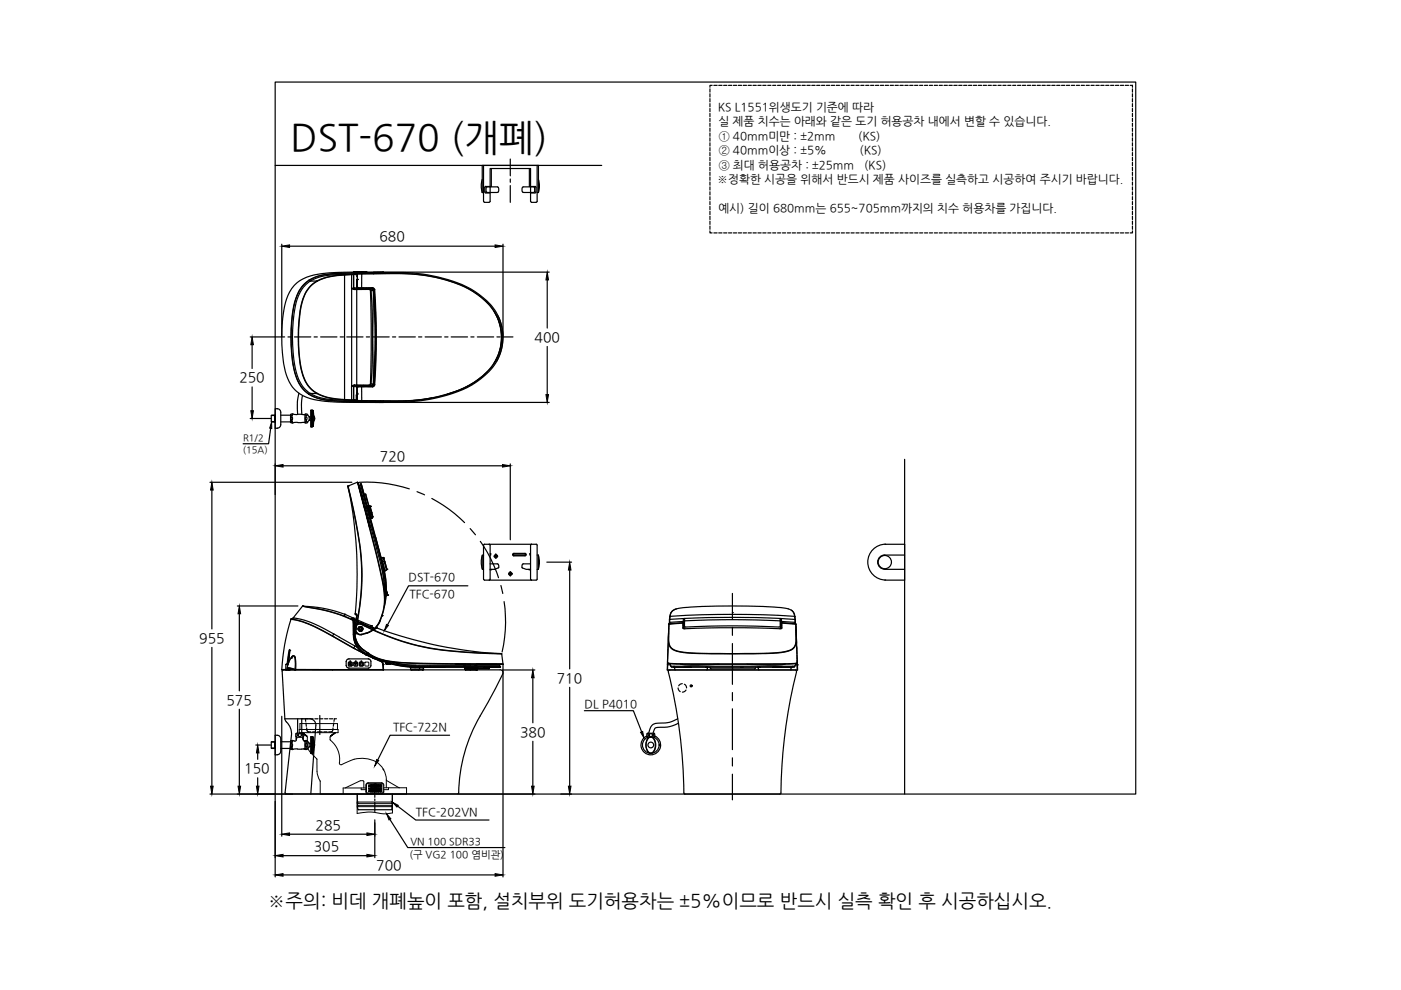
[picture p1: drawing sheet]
<svg xmlns="http://www.w3.org/2000/svg" width="297mm" height="210mm" viewBox="0 0 297 210" stroke-linecap="round" stroke-linejoin="round" font-family="sans-serif">
<!-- layer: 0 -->
<g fill="none" stroke="#000" stroke-width=".25">
<path d="M59.7 51.8v19.5M61.4 52.2h43.6M79.2 57.7h37.2M106.6 51.8v19.5M116 59.4v10.2M53.1 71.4h5.3M53.5 73.1v5M116 73.5v10.2M53.1 88.7h4.3M53.5 82v5.1M57.4 90.8l-.5 3.3h-5.4M58.3 98.4v6.5"/>
<path d="M60 98.8h46.5M78.4 85.3h38M108.2 98.4v16M44.5 102.3h30.1M44.9 103.9v29.5M76.2 102.3a29.4 29.4 0 0 1 10.6 1.4M88.4 104.2l1.6 .7M91.6 105.7l1 .6a28.1 28.1 0 0 1 5.9 4.5M99.7 112.1l1.1 1.3M101.8 114.8a29 29 0 0 1 3.9 7.7M115.9 119.2h5.3M44.9 137.3v29.4"/>
<path d="M50.3 128.5h12.9M50.7 130.1v16.4M76 133.1v.5M76 133.1l.4-.2 .4 .2M76 133.6l.4 .2 .4-.2M76.2 133.2l-.1 .2 .2 .2M76.2 133.4l.2 .2 .3-.2M76.2 133.3l.2-.2 .3 .2M76.2 133.1v.5M76.2 133.6l.2 .1 .3-.1M76.2 133.1l.2-.1 .3 .1M76.3 133.1l-.1 .3 .2 .2"/>
<path d="M76.3 132.9l-.2 .1M76.3 132.9a.41 .41 0 0 1 .5 .3 .41 .41 0 0 1-.3 .5M76.3 132.9a.41 .41 0 0 0-.3 .5 .41 .41 0 0 0 .5 .3M76.4 133.1l-.3 .1M76.4 133.1l.3 .2-.1 .3M76.5 133.8h.1M76.5 133.8h-.2M76.5 132.9h-.2M76.5 132.9a.48 .48 0 0 0-.5 .6 .48 .48 0 0 0 .8 .2M76.5 132.9l.4 .3-.1 .5M76.6 133.1h-.2M76.6 133l.1 .3v.2"/>
<path d="M76.6 133l-.4 .2M76.7 133.1v.3M76.7 133.4v.2M76.7 133.1v.5M76.7 133.5l-.4 .1M76.8 133.7l-.3 .1M76.8 133.1v.3M76.8 133.4v.2M76.8 133.1v.5M99.2 124.2h-12.6l-4.4 8.3M106.2 124.1l.4 1.7M106.9 127.6l.2 1.4a29.3 29.3 0 0 1-.6 9.2"/>
<path d="M120.8 120.9v20.9M155.3 125.8v5.5M155.3 133v1.7M155.3 136.4v8.7M50.7 150.4v16.3M54.2 158h3.2M54.6 159.6v1.4M59.7 151.9v25.4M59.8 142.3l.6 10.1h5.2a1.39 1.39 0 0 1 1.4 1.5M60.1 142h45.9M60.4 152.4l.1 .2a4.3 4.3 0 0 1 1.3 3.3l-1.4 12.2M65.1 154.9l.3 .3"/>
<path d="M67 153.9l-1.1 14.4M67.8 151.7v.6M67.8 152.4v.1M67.8 152.6v.5M67.8 153.2v.2M67.8 153.5v.5M67.8 154.1v.1M67.8 154.3v.5M67.8 154.9v.1M67.8 155.1v.6M70.5 154.9l-.3 .3M106 142l.4 .1 .3 .6-3.2 6.2a35.7 35.7 0 0 0-6.2 17.9v1.3l-.3 .2-52.5 .1"/>
<path d="M106.5 142h6.9M106.6 140.9v45M113 143.7v9.5M113 157.2v9.5M120.8 145.7v21M123.9 150.7h10.4l1.7 4.5M142 142l-.3 .3a113 113 0 0 1 3.3 25.8M143.7 152.4a8 8 0 0 1-4.7 1 2.1 2.1 0 0 0-1.5 2.1M143.8 145.9l.1 .4 .3 .3M143.8 153.3a10 10 0 0 1-4.7 1l-.3 .2-.3 1M144.7 144.9l-.5 .2-.3 .3M145.1 145.1l.3 .3 .2 .5"/>
<path d="M145.4 146.3l-.2 .3-.5 .1M155.3 146.8v1.8M155.3 150.3v8.6M168.9 142.5a115.2 115.2 0 0 0-3.4 25.8l-20.3 .1-.2-.3M54.6 164.9v1.8M58.3 168.5v17.4M60.5 168.1l.2 .2M61.4 176.9h16.4M75.8 168.4l.1 1.7M75.8 171h.1M75.8 170.8h.1M75.8 171l.1 .7h7.1l.1-.7h-.1"/>
<path d="M75.9 170.3h-.1v.5M79.5 173.8v8M83 170.3h.1l.1 .5h-.2M83.2 168.4l-.1 1.7h-.1M84.3 170.9l3.8 3h15.6M97.2 168.4h16.2M118.9 168.4h2.3M155.3 160.7v1.7M155.3 164.1v5.5M60 181.4h17.8M60 185.5h45"/>
<circle cx="76.4" cy="133.3" r=".41"/>
<circle cx="76.4" cy="133.3" r=".5"/>
<circle cx="146.5" cy="145.4" r=".2"/>
<circle cx="79.6" cy="166.6" r=".41"/>
</g>
<g fill="#000" stroke="#000" stroke-width=".21">
<path d="M59.7 52.2l1.7-.3v.6zM105 51.9l1.6 .3-1.6 .3zM116 57.7l.3 1.7h-.6zM53.5 71.4l.2 1.7h-.5zM53.2 87.1h.5l-.2 1.6zM57.6 89.5v1.3h-.4zM58.3 98.8l1.7-.3v.5zM106.5 98.5l1.7 .3-1.7 .2zM115.7 83.7h.6l-.3 1.6zM44.9 102.3l.3 1.6h-.6zM50.7 128.5l.3 1.6h-.5zM81.9 132.4l.4 .2-.8 1.1z"/>
<path d="M120.8 119.2l.3 1.7h-.6zM54.6 158l.3 1.6h-.5zM113 142l.2 1.7h-.5zM135.8 155.3l.5-.2 .2 1.4zM44.6 166.7h.6l-.3 1.7zM50.5 166.7h.5l-.3 1.7zM54.4 166.7h.5l-.3 1.7zM59.7 176.9l1.7-.3v.5zM77.8 176.6l1.7 .3-1.7 .2zM83.2 170.1l1.2 .7-.2 .3zM112.7 166.7h.5l-.2 1.7zM120.5 166.7h.6l-.3 1.7z"/>
<path d="M58.3 181.4l1.7-.3v.6zM58.3 185.5l1.7-.3v.6zM77.8 181.1l1.7 .3-1.7 .3zM105 185.2l1.6 .3-1.6 .3z"/>
</g>
<!-- layer: 4 -->
<g fill="none" stroke="#000" stroke-width=".25">
<path d="M102.2 38l-.2 1.4 .2 1.4M102.5 35.1v7.6M102.8 39.7l.1 1.1 1 .1M103 39.8l.1 .8 .2 .2h2.2l.2-.1M104.2 35.7v3.8h-1.2l-.2 .2M105.7 39.8l-.2-.2h-2.2l-.2 .2M105.7 39.8v.9M110.7 39.8v.9M110.8 39.8l.2-.2h2.1l.3 .2M112.2 35.7v3.8h1.2l.2 .2M113.4 39.8v.8l-.3 .2h-2.1l-.2-.1M113.6 39.7v1.1l-1.1 .1"/>
<path d="M113.9 35.1v7.6l-.2 .2h-1l-.2-.2M114.2 38l.2 1.4-.2 1.4M102.2 40.8v-5.7h12v5.7M102.2 40.8h.3M102.5 42.7l.2 .2h1M112.5 42.7v-7h-8.6v7l-.2 .2M113.9 40.8h.3M57.5 88.1v1.3M58.2 88v1.5M58.3 89.5l-.8-.1 .8 .1M58.3 88l-.8 .1 .8-.1M58.3 88.1v1.3"/>
<path d="M58.8 86.7h-.5v4.1h.5M58.8 86.7a.75 .75 0 0 1 .7 .7v2.6a.75 .75 0 0 1-.7 .8M58.8 86.7h.1M58.8 90.8h.1M59.5 88h2.1M59.5 89.5h2.1M61.6 89.5h.1M61.6 89.5l.3 .2 .9-.2 1.9 .1M61.7 89.6l.2-.4 .1 .5M61.8 88.4a.33 .33 0 0 1 .2 .3 .33 .33 0 0 1-.2 .3zM62 87.8l-.1 .4-.2-.4M63.4 83.4l-.3 1.6v2.9"/>
<path d="M64 87.9l-1.9-.1a.35 .35 0 0 0-.5 .3v1.5v-.1M64.1 83.8l-.2 2 .1 2.1h.7v1.7l.3 .1 .2-.2M64.7 87.8h.4l.5 .5M64.7 87.8l.2 .4 .2-.4M64.8 88.4a.32 .32 0 0 1 .3 .3 .32 .32 0 0 1-.3 .3zM65.1 89.6l-.2-.3-.2 .4M65.6 88.4v.7h.3M65.6 88.4h.3M65.6 88.3v.1M65.6 89.1h.1M65.6 89.1l-.3 .3M66 90.5l-.1-3.5 .1 3.5"/>
<path d="M66 89.5h.3M66 89.6h.3M66 87.9h.3M66 89.8h.3M66 89.9h.3M66 87.4h.3M66 87.3h.3M66 87.2h.3M66 87.1h.3M66 87h.3M66 89.7h.3M66 89.2h.3"/>
<path d="M66 89.3h.3M66 89.4h.3M66 88.8h.3M66 88.9h.3M66 89h.3M66 89.1h.3M66 88.7h.3M66 88.6h.3M66 88.5h.3M66 88.4h.3M66 88.3h.3M66 88.2h.3"/>
<path d="M66 88.1h.3M66 88h.3M66 87.8h.3M66 87.7h.3M66 87.6h.3M66 87.5h.3M66 90.1h.3M66 90.2h.3M66 90.3h.3M66 90.4h.3M66 90h.3M66 87h.1"/>
<path d="M66 90.5h.1M66 90.5h.3M66.3 87l.1 .1M66.3 87v3.5M66.3 90.4v.1M66.4 87.1v3.3M66.4 87.1l.1 1.7-.1 1.6M66.5 88.1l.2 .6-.2 .6M102.2 117.8l-.2 1.4 .2 1.4M102.5 117.7h-.3v3h.3M102.5 115.6v7.2M102.5 115.6l.2-.2h11l.2 .2-.1 7.3-11.1 .1-.2-.2"/>
<path d="M103.7 115.4l.2 .2v7.2l-.2 .2M103.9 119.5h1.6l.2 .2M103.9 117.4h.1v.3h-.1M105.7 119.7l-.1 .7-.8 .3h-.9M108.7 117.5l.2-.2h2.4l.3 .3-.3 .3h-2.4l-.2-.2zM108.8 117.5h2.5l.1 .1-.1 .1h-2.4zM110.7 119.7l.1 .7M112.5 119.5h-1.5l-.2 .2M112.5 117.4h-.2v.3h.2M112.5 115.6v7.2M112.7 115.4l-.2 .2M113.9 117.7h.3v3h-.3"/>
<path d="M114.2 117.8l.2 1.4-.2 1.4M187.6 115.4h4.2v7.6h-4.2M187.8 115.4a3.8 3.8 0 0 0-3.8 3.8 3.8 3.8 0 0 0 3.8 3.8M191.8 117.7h-4.2a1.51 1.51 0 0 0-1.5 1.5 1.51 1.51 0 0 0 1.5 1.5h4.2M104.2 120.7l-.3 .1M110.8 120.4l.8 .3h.9M112.1 120.7l.4 .1M112.5 122.8l.2 .2M57.5 158.6l.8 .1M58.2 157.3v1.4M58.3 157.3h-.8M58.3 155.9a.89 .89 0 0 1 1.2 .7v2.7a.88 .88 0 0 1-1.2 .7z"/>
<path d="M58.3 157.3h-.8v1.3l.8 .1M59.5 158.7h2.1M59.5 157.3h2.1M61.6 157.1v1.6M61.6 158.7h.1M61.6 158.8l.3 .1 .8-.1h2M61.7 158.9l.2-.4 .1 .4M61.8 157.6a.33 .33 0 0 1 .2 .4 .33 .33 0 0 1-.2 .3zM62 157l-.1 .5-.2-.4M62.1 157l.4 .1M62.1 157l-.5 .1M62.8 155.6l.2 .3-.3 .3"/>
<path d="M62.8 156.3v.7l-.3 .1M62.8 156.3h1.5M62.9 156.3l-.1 .3M62.9 156.6l-.1 .1M63.1 155.5h-.3l-.1 .2 .1 .6M63.1 152.4v3.1h1.2l.1 .2-.1 .6M64 152.4v3.1M64.2 156.3l.1 .3M64.2 156.6l.1 .1M64.3 156.3v.5M64.3 156.8l.3 .3M64.3 155.6l-.2 .3 .2 .3"/>
<path d="M64.5 157.1l.1 .1M64.6 158.8h.1M64.6 157.1h.1M64.6 158.8h-.1M64.6 157.1v.1M64.7 157l.2 .4 .2-.3M64.8 157.6a.32 .32 0 0 1 .3 .4 .32 .32 0 0 1-.3 .3zM65.1 158.9l-.2-.4-.2 .4M65.2 157.2l-.2-.2-.3 .1v1.7l.4 .1 .5-.5M65.3 157.2l.3 .3M65.5 157.6v.7h.4M65.5 157.6h.4"/>
<path d="M65.5 157.6h.1M65.5 158.3v.1M66 156.2h.1M66 157.3h.2M66 158.7h.2M66 157.2h.2M66 158.8h.2M66 156.3h.2M66 156.2v3.5M66 159h.2M66 156.6h.2M66 156.5h.2"/>
<path d="M66 156.4h.2M66 158.9h.2M66 158.4h.2M66 158.5h.2M66 158.6h.2M66 158h.2M66 158.1h.2M66 158.2h.2M66 158.3h.2M66 157.9h.2M66 157.8h.2M66 157.7h.2"/>
<path d="M66 157.6h.2M66 157.5h.2M66 157.4h.2M66 157h.2M66 157.1h.2M66 156.9h.2M66 156.8h.2M66 156.7h.2M66 159.3h.2M66 159.4h.2M66 159.5h.2M66 159.6h.2"/>
<path d="M66 159.1h.2M66 159.2h.2M66 159.7h.1M66.2 156.2l.1 .1a6.2 6.2 0 0 1 .1 3.3v.1M66.2 156.2h-.3v3.5M66.2 156.2v3.5M66.2 159.7h-.3M66.3 159.7h-.1M66.4 156.3v3.3M66.5 157.4l.2 .6-.2 .6M137.1 156.1a2.08 2.08 0 0 0-.8 3.1 2.08 2.08 0 0 0 3.3 0 2.08 2.08 0 0 0-.8-3.1M137.2 155.6l.3 .3-.3 .3"/>
<path d="M137.3 155.5h1.4l.1 .2-.1 .6M137.3 155.5l-.2 .5 .2 .3M137.3 156.3h.1M137.4 156.5a.81 .81 0 0 1 .8-.3 .81 .81 0 0 1 .6 .7 2.36 2.36 0 0 1-.5 2.7 1.01 1.01 0 0 1-1.3-1.1 2.54 2.54 0 0 1 .4-2zM137.4 156.3l-.1 .1M137.4 156.5a.76 .76 0 0 1 .9-.2 .76 .76 0 0 1 .5 .7 2.14 2.14 0 0 1-.6 2.6 1.5 1.5 0 0 1-1.2-2zM138.6 156.3h.1M138.7 156.3v.1M138.8 155.6l-.3 .3 .3 .3"/>
<circle cx="105.1" cy="117.9" r=".35"/>
<circle cx="105.1" cy="117.9" r=".18"/>
<circle cx="187.6" cy="119.2" r="1.41"/>
<circle cx="108.2" cy="121.7" r=".35"/>
<circle cx="108.2" cy="121.7" r=".18"/>
<circle cx="63.5" cy="155.9" r=".34"/>
<circle cx="138" cy="155.9" r=".34"/>
<circle cx="138" cy="158" r="1.77"/>
<circle cx="138" cy="158" r=".6"/>
</g>
<!-- layer: 1 -->
<g fill="none" stroke="#000" stroke-width=".25">
<path d="M65.5 59.4a7.9 7.9 0 0 0-3.2 5.5 34.3 34.3 0 0 0 .4 14.8 7 7 0 0 0 2.8 3.9M65.5 59.4h.1M65.6 59.4l.2 .2M65.6 59.4a7.7 7.7 0 0 0-3.3 5.5 34.2 34.2 0 0 0 .5 14.8 6.7 6.7 0 0 0 2.8 3.9M65.8 59.6a7.4 7.4 0 0 0-3.2 5.4 32.5 32.5 0 0 0 .7 15.4 6.3 6.3 0 0 0 2.5 3M67.2 59.6a7.3 7.3 0 0 0-3.4 5.4 35.2 35.2 0 0 0 .4 14.6 6.5 6.5 0 0 0 3 3.8M67.2 59.6h.1M67.2 59.6h-1.4M67.2 59.6a7.1 7.1 0 0 0-3.4 5.4 34.8 34.8 0 0 0 .5 14.6 6.4 6.4 0 0 0 2.9 3.8M73 58.3h.1M73 58.3l-2.9 .3-1.5 .4-1.4 .6M73.1 58.3l-3.8 .5-2.1 .8"/>
<path d="M73.1 58.3v26.4M74.5 58.2l-1.5 .1M74.5 58.2h.1M74.6 58.2h.4M74.6 58.2l-1.5 .1M74.6 58.2l-.1 2.9M74.9 58.1l-.4 .1M74.9 58.1l.1 .1M74.9 58.1h.1M74.9 57.7h.8zM74.9 57.8h.9zM75 58.2v2.9"/>
<path d="M75 57.8l-2.4 .1a13.6 13.6 0 0 0-7.1 1.5M75 58.2h.1M75 57.8v.1M75 57.9l-2.4 .1a13.3 13.3 0 0 0-7 1.4M75 57.9l.2 .2M75.1 57.8h-.2h.7M75.2 58.1l-2.4 .1a13.2 13.2 0 0 0-7 1.4M75.2 58.1h-.3M75.2 58.2h.6l-.1 2.8M75.2 58.2h-.2M75.2 58.1h1.5M75.2 58.2h.6"/>
<path d="M75.2 58v.2M75.2 58h.1M75.3 58h3.8M75.3 58h.1M75.3 58h-.1M75.6 59.4h.1M75.6 59.4v1.5M75.7 58.6h.1M75.7 58.2v.4M75.7 57.7h.1h-.9M75.7 57.7h.1M75.7 57.7l-.7 .1"/>
<path d="M75.7 57.7h.1l-.7 .1M75.7 59.2h.1M75.7 59.2l-.1 .2M75.8 58.2l-.1 2.8M75.8 58.2h.1M75.8 57.8h.1M75.9 57.8h.5M76 57.7h.4M76 57.7v.1M76 57.7h-.1h.5M76 57.8h-.1h.5M76 57.8h.4"/>
<path d="M76.4 57.7h-.5l.1 .1M76.5 57.8h.3zM76.7 58v.1M76.7 57.7h.1M76.7 57.7h.1h-.3h.3M76.7 57.7h.1l-.3 .1M76.7 58.1v2.9M76.8 57.8h.1M76.9 57.8h.7M76.9 57.7l.1 .1M76.9 57.7h.1M76.9 57.8h.9z"/>
<path d="M76.9 57.7h.7M77 57.7h.8M77 57.7h-.1h.7M77 57.8h.8M77.2 57.8h-2.2M77.2 57.8h.4M77.2 57.8h.1M77.2 57.8l-2.2 .1M77.6 57.7h.2M77.6 57.7h-.7l.1 .1M77.6 57.7h-.7h.1M77.8 57.7l-.1 .1"/>
<path d="M79.1 58a48.9 48.9 0 0 1 14.4 1 18.2 18.2 0 0 1 11.2 6.9 10.6 10.6 0 0 1-3.2 14.5 27.8 27.8 0 0 1-14 4.5l-12.2 .1M79.1 57.8l-3.8 .2M79.1 58h.1M79.1 58l-2.4 .1M79.1 58.1a49.9 49.9 0 0 1 13.3 .7 20.3 20.3 0 0 1 11.6 6.2 10.5 10.5 0 0 1-2.5 15.4 27.7 27.7 0 0 1-14 4.5h-10.8M79.1 57.8a48.3 48.3 0 0 1 13.7 .9 20.4 20.4 0 0 1 11.6 6.3 10.5 10.5 0 0 1-2.5 15.3 25.5 25.5 0 0 1-11.7 4.5 84.6 84.6 0 0 1-13.6 .4l-1.3-.2M79.1 57.8v.2M80.7 57.8h-3.1M80.7 57.7v.1M81.2 57.7l-.5 .1M81.2 57.7v.1M81.2 57.7h-4.7a34.8 34.8 0 0 0-11.4 1.1 7.4 7.4 0 0 0-4.8 6.2 34.7 34.7 0 0 0 .4 14.5 7.4 7.4 0 0 0 6.6 5.4l4.1 .4h9.8"/>
<path d="M81.2 57.7h.1M74.5 61.1l.6 .2M74.5 61.1l.5 .3h.6M74.5 61.1v.2M74.6 61.3v20.6h.4M75 61.1h-.5M75 61.1l.2 .2M75 61.1h.1M75.1 61.3v.1M75.1 61.3h.1M75.6 61.3v.1M75.6 61.3h-.5"/>
<path d="M75.6 61.3h2.6M75.6 60.9h.1M75.6 60.8l.1 .1M75.6 61.4v20.2l-.6 .1-.5 .2M75.6 60.9l.1 .1M75.7 61h.1M75.7 61l.1 .1M75.7 61l-.7 .1M75.7 60.9h-.1M75.7 61h1M75.8 61.1h.8M75.8 61.1h1.3"/>
<path d="M75.9 61.2l-.7 .1M75.9 61.2v.1M76.7 61l-.1 .1M76.9 61.2v.1M77.7 61.1v.1M78.2 61.3l.1 .1M78.2 61.3l.4 .1 .1 .2M78.3 61.4l.2 .2M78.3 61.4h-2.7M78.5 61.6l.2 7.4-.2 12.4M78.5 61.6h.2M78.7 61.6a165.4 165.4 0 0 1 0 19.8"/>
<path d="M78.8 61.3h-.6M78.8 61.3l.4 .3M78.8 61.1l.1 .1M78.9 61.2l-.1 .1M78.9 61.2l.3 .4M78.9 61.2h-2M78.9 61.2l.4 .3M78.9 61.2h.1M78.9 61.1l.3 .1 .1 .2M78.9 61.1h-2.3M79 61l.3 .1 .1 .3M79 61h-2.3"/>
<path d="M79 61l-.1 .1M79.2 61.6l-.2 9.9 .2 9.9M79.2 61.6l.3 9.9-.3 9.9M79.2 61.6h-.5M79.2 61.6h.1M79.2 61.6a116.9 116.9 0 0 1 0 19.8M79.3 61.5l-.1 .1M79.3 61.5a124 124 0 0 1 0 20l-.1-.1M79.3 61.4a140.9 140.9 0 0 1 0 20.2M79.4 61.5h-.1M79.4 61.4a149.7 149.7 0 0 1 0 20.2M79.5 61.4h-.1"/>
<path d="M103.3 78.8a18.8 18.8 0 0 1-8.5 4.8M104.7 66a10.2 10.2 0 0 1 0 11M105.6 66.9a10.5 10.5 0 0 1-.2 9.6M65.5 83.6a13.2 13.2 0 0 0 7.1 1.5l2.4 .1M65.6 83.6a11.1 11.1 0 0 0 5.8 1.4l3.6 .1M65.6 83.6h-.1M65.8 83.4l-.2 .2M65.8 83.4a11.2 11.2 0 0 0 5.8 1.4l3.6 .1M65.8 83.4h1.4M67.2 83.4l2.1 .9 3.7 .5M67.2 83.4l1.4 .6 1.5 .4 3 .3M67.2 83.4h.1"/>
<path d="M73 84.8l1.5 .1M73.1 84.7l-.1 .1M73.1 84.7l1.5 .1M74.5 84.9h.4M74.5 81.9l.1 2.9M74.6 84.8h-.1M74.6 84.8h.4M74.9 84.9h.1M74.9 84.9h.3M75 84.8l-.1 .1M75 81.9v.1M75 81.9v2.9"/>
<path d="M75 84.8h.1M75 84.8l.2 .1M75 85.2h2.2M75 82h.6M75 82v2.8M75 85.1l2.2 .1M75 85.1v.1M75.1 81.7l-.6 .2M75.1 81.7h.5M75.1 81.7h.1M75.1 81.6v.1M75.2 81.7l-.2 .2"/>
<path d="M75.2 84.9l-.2 .2M75.2 81.7l.6 .1M75.2 85h.1M75.2 84.9v.1M75.2 84.8h.6zM75.2 85l.1 .1M75.3 85h.1M75.6 81.7h2.6M75.6 83.8v1M75.6 83.3h.1M75.6 81.9h.1M75.6 82.1h.1"/>
<path d="M75.6 81.9l.1 1.7M75.6 83.5h.1M75.6 81.9l.1 .1M75.6 83.3v.2M75.7 82h.1M75.7 82l.1 2.8-.1-2.8M75.7 82h1M75.7 83.8h-.2v1M75.7 81.9h.1M75.7 81.9h2.1M75.7 81.9h-.1M75.7 83.6h.1"/>
<path d="M75.8 81.9l-.1 .1M75.8 81.9l3.1 .1M75.8 81.8h1.2M75.8 81.8l-.1 .1M75.8 81.7v.2M76.6 81.9l.1 .1M76.7 82h2.3M76.7 82v2.9M76.7 84.9v.1M76.7 84.9l-1.5 .1M77 81.8h.7M77 81.7v.2"/>
<path d="M77 81.8h.9M77.2 85.2h.4M77.2 85.2h.1M77.5 81.9l-1.7 .1M77.6 85.2l3.1 .1M77.6 85.2h.1M77.7 81.8h1M77.7 81.8h.1M77.9 81.8l.1 .1M78.2 81.7l.6 .1M78.3 81.7h-.1M78.3 81.7h-2.7"/>
<path d="M78.5 81.4h.2M78.5 81.4l-.2 .3M78.7 81.4h.5l-.4 .4M78.7 81.4l-.1 .2-.4 .1M78.8 81.8l.6-.3-.6 .3M78.8 81.8h-.9M78.8 81.8h-1.6M78.8 81.8l.1 .1M78.8 81.8h.1M78.9 81.9h-.9M78.9 81.8h.1M78.9 81.9l.1 .1"/>
<path d="M79.2 81.4h.1M79.2 81.4l-.3 .4M79.3 81.8l-.4 .1M79.3 81.5l-.1 .1M79.3 81.5h.1M79.3 81.6l-.1 .3-.3 .1M79.4 81.6h.1M79.4 81.6l-.1 .3-.3 .1M80.7 85.3h.5M80.7 85h.1M80.7 85.2v.1M81.2 85.3h.1"/>
<path d="M81.2 85h.1M81.2 85.2v.1M81.3 85.3h.1M81.3 85.3h-.1M81.3 85h.1M91.5 84.4a67 67 0 0 1-14.5 .6M104.8 117.9h.7M105.1 117.4v1M107.8 121.7h.8M108.2 121.2v1M141.7 134.8l-.2 6.1M141.8 133.3v.1"/>
<path d="M141.8 132.4v.7a9 9 0 0 0 .3 4.1 4.2 4.2 0 0 0 3.2 1.2l10 .2a65.6 65.6 0 0 0 11.3-.4 2.31 2.31 0 0 0 2.2-2.8v-1.8M141.8 132.3v.1M141.8 132.3h.1M141.8 132.2v.1M141.9 132.4a11.5 11.5 0 0 0 .2 4.6 3.3 3.3 0 0 0 2.8 1.3 168.6 168.6 0 0 0 21.3-.1 2.44 2.44 0 0 0 2.5-1.7v-3M141.9 132.2v.2M141.9 132.4h-.1M141.9 132v.2M142 131.3v.7M142 132v.2M142 131.9h-.1M142 130.7l-.1 1.3"/>
<path d="M142 131.3v.1M142.1 130.7l-.1 .6M142.1 130.7a1.86 1.86 0 0 1 2-1.8 128.6 128.6 0 0 1 22.3 0 1.9 1.9 0 0 1 2.1 1.8M142.1 130.7h-.1M142.1 130.7a205.9 205.9 0 0 1 26.4 0M142.3 129.9l-.3 .8M143.3 129.1l-.6 .3-.4 .5M144.8 132.1l-2.9 .1M144.8 132.1v1l.2 .2a318.5 318.5 0 0 1 20.8-.1v-1.1M144.8 132.1l-2.9 .3M144.8 132l.1 .2M144.9 131.8v.8"/>
<path d="M144.9 131.8l-2.9 .2M144.9 131.1l.2 .4v1.8M144.9 131.1v.7M144.9 131.1l.2 .2v.3M144.9 131.1a212.7 212.7 0 0 1 20.8 0M144.9 131.1l-2.9 .2M144.9 132.7v.6M145.1 131.8h-.2M145.1 131.6l.1 1.3a279.3 279.3 0 0 1 20.2 0v-1.3M145.1 131.6a202.5 202.5 0 0 1 20.3 0M155.3 129.9h.1M165.5 131.8h.2"/>
<path d="M165.7 131.1l-.2 .3v1.9M165.7 131.1v.7M165.7 131.1l-.3 .2v.3M165.7 131.1l2.9 .2M165.7 131.8v1.5M165.7 131.8l2.9 .2M165.8 132.1l2.9 .1 .1 1.4M165.8 132.1l2.9 .3M165.8 132v.1M167.8 129.3a1.68 1.68 0 0 1 .7 1.4M168.5 130.7l.1 .6M168.5 130.7h.1"/>
<path d="M168.5 130.7l.1 .7M168.6 131.3v.1M168.6 131.3v.7M168.6 132v.2M168.6 131.9h.1M168.6 131.4v.6M168.7 132.4h.1M168.7 132.4l.1 1.2M168.7 132.2v.2M168.8 132.8l.1 3.6M168.8 133.6l.2 6.3a.47 .47 0 0 1 0 .6 .47 .47 0 0 1-.5 .2h-24.9a2.96 2.96 0 0 1-2.1-.3l.2-6.2M168.9 137.1l.1 1.5"/>
<path d="M169 138.9l.1 2M169 140v.3M60.1 142l-.3 .3M64.1 155.3l.9 .7-.9-.6M70.1 156l.9-.6-.9 .6M71 155.4l-.9 .6M81.2 142h.1M141.5 140.9v1.1h27.5M141.6 140.9h.5M141.6 140.6v.3M141.6 140.9l-.1 1.1M141.6 140.9h-.1"/>
<path d="M142.2 141.2a.41 .41 0 0 0 .6 .3h21.9a10.4 10.4 0 0 0 3.8-.2v-.1M142.8 141.5h3.8M142.9 141.3h.1M143 141.5l.2 .5M144.3 140.8a38.9 38.9 0 0 0 8.2 0M149.6 141.5h.5zM150 141.5l-.2 .5M150.5 141.5l.3 .3M150.8 141.8h9.1M157 141.5h.6M160.3 141.5l-.4 .3M160.8 141.5v.4"/>
<path d="M160.8 141.5h.2M160.8 141.9l.1 .1M161.1 141.5h-.4h.6M163.8 141.5h4.2M166.5 140.8a38.1 38.1 0 0 1-8.1 0M167.8 141.5l-.2 .5M168 141.3h.2M168.6 140.9h.4M168.7 140.7a.45 .45 0 0 1-.1 .5 .45 .45 0 0 1-.5 .1h-22.2a10.3 10.3 0 0 1-3.7-.2l-.1-.4M169 140.9v1.1M169 140.6v.3M169 140.9h.1"/>
<path d="M169 140.5a37.4 37.4 0 0 1-7 .3h-16a13 13 0 0 1-4.4-.3h-.1M169.1 141h.1M169.1 140.9l-.1 1.1M81.3 163.1v.1"/>
<circle cx="78.7" cy="167.1" r=".1"/>
<circle cx="78.7" cy="166.5" r=".1"/>
<circle cx="78.7" cy="167.8" r=".1"/>
<circle cx="78.7" cy="166.8" r=".1"/>
<circle cx="78.7" cy="167.5" r=".1"/>
<circle cx="79.1" cy="166.5" r=".1"/>
<circle cx="79.1" cy="167.1" r=".1"/>
<circle cx="79.1" cy="166.8" r=".1"/>
<circle cx="79.1" cy="167.8" r=".1"/>
<circle cx="79.1" cy="167.5" r=".1"/>
<circle cx="79.5" cy="166.8" r=".1"/>
<circle cx="79.5" cy="167.5" r=".1"/>
<circle cx="79.5" cy="166.5" r=".1"/>
<circle cx="79.5" cy="167.1" r=".1"/>
<circle cx="79.5" cy="167.8" r=".1"/>
<circle cx="79.9" cy="166.5" r=".1"/>
<circle cx="79.9" cy="167.1" r=".1"/>
<circle cx="79.9" cy="167.8" r=".1"/>
<circle cx="79.9" cy="166.8" r=".1"/>
<circle cx="79.9" cy="167.5" r=".1"/>
<circle cx="80.3" cy="167.1" r=".1"/>
<circle cx="80.3" cy="167.8" r=".1"/>
<circle cx="80.3" cy="166.5" r=".1"/>
<circle cx="80.3" cy="166.8" r=".1"/>
<circle cx="80.3" cy="167.5" r=".1"/>
<circle cx="80.7" cy="166.8" r=".1"/>
<circle cx="80.7" cy="167.1" r=".1"/>
<circle cx="80.7" cy="166.5" r=".1"/>
<circle cx="80.7" cy="167.8" r=".1"/>
<circle cx="80.7" cy="167.5" r=".1"/>
</g>
<!-- layer: CENTER -->
<g fill="none" stroke="#000" stroke-width=".25">
<path d="M108.2 33.7v3.6M108.2 38v.7M108.2 39.3v3.6M58.3 71.4h2.1M61.1 71.4h.7M62.4 71.4h3.5M66.6 71.4h.7M68 71.4h3.4M72.1 71.4h.7M73.5 71.4h3.5M77.7 71.4h.7M79 71.4h3.5"/>
<path d="M83.2 71.4h.7M84.6 71.4h3.5M88.7 71.4h.7M90.1 71.4h3.5M94.3 71.4h.7M95.7 71.4h3.4M99.8 71.4h.7M101.2 71.4h3.5M105.4 71.4h.7M106.8 71.4h2"/>
</g>
<!-- layer: 3 -->
<g fill="none" stroke="#000" stroke-width=".25">
<path d="M150.5 18.8v.7M150.5 19.9v.7M151 18.1h-.5v.4M151.3 18.1h.7M152.4 18.1h.7M153.4 18.1h.7M154.5 18.1h.7M155.5 18.1h.7M156.5 18.1h.7M157.6 18.1h.7M158.6 18.1h.7M159.6 18.1h.7"/>
<path d="M160.7 18.1h.7M161.7 18.1h.7M162.8 18.1h.7M163.8 18.1h.7M164.9 18.1h.6M165.9 18.1h.7M166.9 18.1h.7M168 18.1h.7M169 18.1h.7M170 18.1h.7M171.1 18.1h.7M172.1 18.1h.7"/>
<path d="M173.2 18.1h.6M174.2 18.1h.7M175.2 18.1h.7M176.3 18.1h.7M177.3 18.1h.7M178.4 18.1h.6M179.4 18.1h.7M180.4 18.1h.7M181.5 18.1h.6M182.5 18.1h.7M183.5 18.1h.7M184.6 18.1h.7"/>
<path d="M185.6 18.1h.7M186.7 18.1h.7M187.7 18.1h.7M188.7 18.1h.7M189.8 18.1h.7M190.8 18.1h.7M191.8 18.1h.7M192.9 18.1h.7M193.9 18.1h.7M195 18.1h.7M196 18.1h.7M197 18.1h.7"/>
<path d="M198.1 18.1h.7M199.1 18.1h.7M200.2 18.1h.7M201.2 18.1h.7M202.2 18.1h.7M203.3 18.1h.7M204.3 18.1h.7M205.3 18.1h.7M206.4 18.1h.7M207.4 18.1h.7M208.5 18.1h.7M209.5 18.1h.7"/>
<path d="M210.5 18.1h.7M211.6 18.1h.7M212.6 18.1h.7M213.7 18.1h.6M214.7 18.1h.7M215.7 18.1h.7M216.8 18.1h.7M217.8 18.1h.7M218.8 18.1h.7M219.9 18.1h.7M220.9 18.1h.7M222 18.1h.7"/>
<path d="M223 18.1h.7M224 18.1h.7M225.1 18.1h.7M226.1 18.1h.7M227.2 18.1h.6M228.2 18.1h.7M229.2 18.1h.7M230.3 18.1h.7M231.3 18.1h.7M232.4 18.1h.7M233.4 18.1h.7M234.4 18.1h.7"/>
<path d="M235.5 18.1h.7M236.5 18.1h.7M237.5 18.1h.7M238.6 18.1h.7M239.6 18.1h.5v.4M240.1 18.8v.7M240.1 19.9v.7M58.3 35.1v-17.7h182.5v151h-49M150.5 20.9v.7M150.5 22v.6M150.5 23v.7M150.5 24v.7"/>
<path d="M150.5 25.1v.7M150.5 26.1v.7M150.5 27.2v.7M150.5 28.2v.7M150.5 29.2v.7M150.5 30.3v.7M150.5 31.3v.7M150.5 32.3v.7M150.5 33.4v.7M150.5 34.4v.7M150.5 35.5v.7M150.5 36.5v.7"/>
<path d="M150.5 37.5v.7M150.5 38.6v.7M150.5 39.6v.7M240.1 20.9v.7M240.1 22v.6M240.1 23v.7M240.1 24v.7M240.1 25.1v.7M240.1 26.1v.7M240.1 27.2v.7M240.1 28.2v.7M240.1 29.2v.7"/>
<path d="M240.1 30.3v.7M240.1 31.3v.7M240.1 32.3v.7M240.1 33.4v.7M240.1 34.4v.7M240.1 35.5v.7M240.1 36.5v.7M240.1 37.5v.7M240.1 38.6v.7M240.1 39.6v.7M150.5 49v.4h.5M150.5 40.7v.6"/>
<path d="M150.5 41.7v.7M150.5 42.7v.7M150.5 43.8v.7M150.5 44.8v.7M150.5 45.8v.7M150.5 46.9v.7M150.5 47.9v.7M151.3 49.4h.7M152.4 49.4h.7M153.4 49.4h.7M154.5 49.4h.7M155.5 49.4h.7"/>
<path d="M156.5 49.4h.7M157.6 49.4h.7M158.6 49.4h.7M159.6 49.4h.7M160.7 49.4h.7M161.7 49.4h.7M162.8 49.4h.7M163.8 49.4h.7M164.9 49.4h.6M165.9 49.4h.7M166.9 49.4h.7M168 49.4h.7"/>
<path d="M169 49.4h.7M170 49.4h.7M171.1 49.4h.7M172.1 49.4h.7M173.2 49.4h.6M174.2 49.4h.7M175.2 49.4h.7M176.3 49.4h.7M177.3 49.4h.7M178.4 49.4h.6M179.4 49.4h.7M180.4 49.4h.7"/>
<path d="M181.5 49.4h.6M182.5 49.4h.7M183.5 49.4h.7M184.6 49.4h.7M185.6 49.4h.7M186.7 49.4h.7M187.7 49.4h.7M188.7 49.4h.7M189.8 49.4h.7M190.8 49.4h.7M191.8 49.4h.7M192.9 49.4h.7"/>
<path d="M193.9 49.4h.7M195 49.4h.7M196 49.4h.7M197 49.4h.7M198.1 49.4h.7M199.1 49.4h.7M200.2 49.4h.7M201.2 49.4h.7M202.2 49.4h.7M203.3 49.4h.7M204.3 49.4h.7M205.3 49.4h.7"/>
<path d="M206.4 49.4h.7M207.4 49.4h.7M208.5 49.4h.7M209.5 49.4h.7M210.5 49.4h.7M211.6 49.4h.7M212.6 49.4h.7M213.7 49.4h.6M214.7 49.4h.7M215.7 49.4h.7M216.8 49.4h.7M217.8 49.4h.7"/>
<path d="M218.8 49.4h.7M219.9 49.4h.7M220.9 49.4h.7M222 49.4h.7M223 49.4h.7M224 49.4h.7M225.1 49.4h.7M226.1 49.4h.7M227.2 49.4h.6M228.2 49.4h.7M229.2 49.4h.7M230.3 49.4h.7"/>
<path d="M231.3 49.4h.7M232.4 49.4h.7M233.4 49.4h.7M234.4 49.4h.7M235.5 49.4h.7M236.5 49.4h.7M237.5 49.4h.7M238.6 49.4h.7M240.1 49v.4h-.5M240.1 40.7v.6M240.1 41.7v.7M240.1 42.7v.7"/>
<path d="M240.1 43.8v.7M240.1 44.8v.7M240.1 45.8v.7M240.1 46.9v.7M240.1 47.9v.7M95.3 155.9h-12.6l-2.6 5.2M82.7 173.7l3.8 6h20.5"/>
</g>
<path d="M79.9 161l.4 .2-.8 1.2zM82 172.5l.9 1.1-.4 .2z" fill="#000" stroke="#000" stroke-width=".21"/>
<!-- layer: CEN -->
<path d="M79.5 167v2.1M79.5 169.4v.3M79.5 170.1v2" fill="none" stroke="#000" stroke-width=".25"/>
<!-- layer: 0 -->
<g fill="none" stroke="#000" stroke-width=".21">
<path d="M63.4 154.7h8.3v.6h-8.3zM63.6 154.7v-1.3h8v1.3M64.1 155.3l.9 .7M65 156l.2 .3M65.2 156.3a4.4 4.4 0 0 0 .2 2.7l.5 .6M65.9 159.6l1.2 1.3M71.1 155.3l-1.1 .8v.7a5.7 5.7 0 0 1 2 5.1l.5 .2M67.2 160.9l.1 3.1 .6 1.6M67.9 165.6v2.8h18.3v-1.4h-4.8M72.4 162.1a7.3 7.3 0 0 1 7.3-.6 4.6 4.6 0 0 1 2.2 3.8M75.7 168.4v4.1a11.8 11.8 0 0 1 5.6 .1l1.9-.2v-4M75.7 170.3h.1"/>
<path d="M75.7 171h.1M75.8 170.1h7.4M75.8 170.1h-.1M75.8 170.7l-.1 .1M75.9 170.8h7.1M75.9 171h7.1M76.6 167.1v.3h1M76.9 165.5h-.5l-3.2 1.6M76.9 165.5l.2 .2v1.4M77.6 167.1h-4.8v1.3M77.6 166.5v1.4M77.6 167.9l.1 .3 .4 .1"/>
<path d="M78 166.1h2.9l.3 .3M78 166h3.1l.3 .4v1.5l-.3 .4h-.2M78.1 166.1l-.4 .3v1.5l.4 .3M78.1 166h-.3l-.2 .4M81.2 166.4v1.5M81.2 167.8l-.3 .4h-2.9M81.9 165.3v1.7M81.9 165.5l2.7 1.5M82.4 167v.4h-1M83.2 170.7v.1M83.2 170.3h-7.4M83.2 171h.1"/>
<path d="M84.6 167h.1"/>
<circle cx="78.2" cy="167.1" r=".1"/>
<circle cx="78.2" cy="166.5" r=".1"/>
<circle cx="78.2" cy="167.8" r=".1"/>
<circle cx="78.2" cy="166.8" r=".1"/>
<circle cx="78.2" cy="167.5" r=".1"/>
</g>
<!-- layer: 2 -->
<g fill="none" stroke="#000" stroke-width=".25">
<path d="M63.9 152.4h.4M64.7 152.4h.6M64.7 152.4l.1 .6M64.9 153.3v.7M65 154.3l.1 .6M65.4 155.2h.5M65.7 152.4h.7M66.3 155.2h.7M66.7 152.4h.7M67.3 155.2h1M67.8 152.4h.7M68.7 155.2h.6"/>
<path d="M68.8 152.4h.7M69.7 155.2h.5M69.9 152.4h.7M70.6 154.3l-.1 .6M70.8 153.3l-.1 .7M71.3 152.4h-.4l-.1 .6"/>
</g>
<!-- layer: 66 -->
<path d="M142 142h26.2a.5 .5 0 0 1 .7 .5" fill="none" stroke="#000" stroke-width=".25"/>
<!-- layer: 00_COMPONENTS -->
<g fill="none" stroke="#000" stroke-width=".25">
<path d="M73.8 103.1a87.6 87.6 0 0 1 1.5 27.1M73.8 103.1a74.2 74.2 0 0 1 2.9 18.8 54.6 54.6 0 0 1-1.1 10.6M73.8 103.1h.1M73.8 103.1a75.4 75.4 0 0 1 3 18.8 56.8 56.8 0 0 1-1.3 11.5M75.8 102.2l2.5 9.5M75.9 102.3l2.5 9.4M75.9 102.3l1.4 5.4M75.9 102.3l-2.1 .8M75.9 102.4h.1M75.9 102.4l1.4 5.3M75.9 102.4l2.5 9.5M76.4 102.8l-.2 .1 .6 2.2"/>
<path d="M76.5 102.6l.7 2.2M76.5 102.6h-.1l1.3 5M76.5 102.6l4.3 16a18.7 18.7 0 0 1 .7 9.5M76.8 105.1l.7 2.6M76.8 105.1h.1M77.2 104.8h.1M77.2 104.8l.3 1.2M77.2 104.8h.3l.7 2.5M77.5 104.8h.1M77.5 106h.1M77.5 106l2.2 8M77.5 107.7h-.2"/>
<path d="M77.5 107.7l2.8 10.5a21.9 21.9 0 0 1 1.2 7.3M77.5 107.7h.1M77.6 104.8l.6 2.5M77.6 108.9l.2 .5 .2-.1M77.7 107.6l3.5 13.2 .4 2.3M77.7 107.6h.1M77.9 108.9h-.3M77.9 107.3v.1M77.9 107.3l.3 1.1M77.9 107.2l.1 .1M77.9 109.9l.5 1.9M77.9 109.9l.5 2"/>
<path d="M78 107.3h.1l.2 .8M78 107.3h.1M78 107.3l.4 1.5M78.1 109.8l-.2 .1M78.2 107.7l.1 .4M78.2 107.7h.1M78.3 108.1l.4 1.6M78.3 108.1h.1M78.3 107.3h-.2l.1 .4M78.3 107.3l.4 1.4M78.3 107.3l.2 .1M78.4 111.7l1.2 4.7a43.2 43.2 0 0 1 2 11.3l-.3 1.7-.3 1.1"/>
<path d="M78.4 111.7h-.1a95.7 95.7 0 0 1 3.2 14.9 12.4 12.4 0 0 1-.5 3.9M78.4 108.8l.2 1.1M78.4 111.8h.1M78.4 108.8l.2 .9M78.4 111.8v.1M78.5 107.4h.1M78.5 107.4l.3 1.2M78.6 109.9h.1M78.6 109.9v.1M78.6 109.7v.2M78.6 109.7l.1 .2M78.7 109.9h.1"/>
<path d="M78.7 109.9l-.1 .1M78.7 108.7h.1M78.7 108.7l.3 1-.2 .1M78.7 109.7h.1M78.7 109.7h-.1M78.7 109.8h.1M78.7 109.7v.1M78.8 109.8h.1M78.8 109.8l-.1 .1M78.8 108.6h.1M78.8 108.6l.2 1-.3 .1M78.8 108.6l-.4 .2"/>
<path d="M78.8 108.6l.2 .9M79.1 109.6l-.1-.1v.2M79.7 114l1.4 5.4M79.7 114l1.1 4.2M80.8 118.2l.1 .1M80.8 118.2l.3 .9-.1-.1M80.8 120l.6 3.8M80.9 118.3h.1M80.9 118.3h.5M81.1 119.4a17.8 17.8 0 0 1 .4 9.3M81.1 119.4h-.1M81.1 119.5l.3 1.3"/>
<path d="M81.2 118.2l.2 .1M81.2 118.2l.2 .8 .2 .1M81.2 118.2l-.3 .1M81.4 118.3v.1M81.4 118.3l.6 2.4M81.4 118.3h.1M61.4 137.9h.1M61.4 137.9l-.2 2.6M61.4 137.9v-.2l-.4 3.1M61.7 131.3h.1M61.7 131.3a42.5 42.5 0 0 0-2 10.7M61.8 139.5h.1"/>
<path d="M61.8 139.5l-.6 1-.3 1.1M61.8 131.3a18.5 18.5 0 0 1 6.9 2.6l6.3 3.6M61.8 139.4h.1M61.8 131.3a17.3 17.3 0 0 1 6.6 2.4l2.1 1.1M61.9 139.3h.1M61.9 139.3l-.1 .2M61.9 139.3a.31 .31 0 0 1 .4-.2 .31 .31 0 0 1 .2 .3M62.2 131h.1M62.2 131l-.5 .3M62.2 131a16.6 16.6 0 0 1 6.5 2.3l2.1 1.1M62.5 139.4h.1M62.5 139.4v2.5"/>
<path d="M62.6 139.3a.38 .38 0 0 0-.4-.3 .38 .38 0 0 0-.4 .4M62.6 139.3v.1M62.6 139.4l.1 2.5 7.8 .1M64.1 128.5h.1M64.1 128.5a44.9 44.9 0 0 1 9 2.2M64.1 128.5l-1.9 2.5M64.2 128.5h.1M64.2 128.5a26.7 26.7 0 0 1 8.9 1.7M64.2 128.5h-.1M64.2 128.5a41.6 41.6 0 0 1 8.9 2.2M70.8 134.4l4.5 2.6-.3 .4M70.8 134.4l-.3 .4 4.5 2.6"/>
<path d="M73 130.7l1.6 .6M73.1 130.2h.1M73.1 130.2l1.8 .9M73.1 130.7l1.5 .6M73.1 130.2v.5M73.7 139.8l-.3 .4M73.7 139.8h4.7a1.49 1.49 0 0 1 .2 1.6l-.5 .2M74.5 131.4l.5 .5M74.6 131.1l.4 .6M74.6 131.1l.4 .2M74.6 131.1v.2M74.6 131.1l.3 .2"/>
<path d="M74.6 131.3h.1M74.6 131.3l.4 .6M74.9 131.9v2.7M74.9 131.1h.1M74.9 131.1l.7 .3M74.9 131.3l.2 .1M74.9 131.1l.1 .2M75 131.7v2.9M75 131.7v.2M75 131.9v2.7M75 131.3l.2 .1M75 134.6a4.7 4.7 0 0 0 .8 2.6"/>
<path d="M75 134.6h.1M75 134.6l.1 1.2 .5 1.2M75 134.6l.2 1.2 .6 1.4M75 137.4l2 1.1M75 137.4v.1M75 137.4l2.1 1.1M75.1 131.4l.5 .2M75.1 131.4v.3h-.1M75.1 131.4l.5 .3M75.1 131.7l.1 2.9M75.2 133.5a.73 .73 0 0 0 .3 .8l.2-.1M75.2 134.6h-.2"/>
<path d="M75.2 133.3v.9M75.2 134.2a4.5 4.5 0 0 0 1.8 3.6M75.2 133.3h.1M75.2 134.6a4.5 4.5 0 0 0 2.5 4M75.2 134.2h.1M75.2 133.2v.1M75.3 133.3a4.8 4.8 0 0 0 1.8 4.5M75.3 137l1.8 1.5M75.3 130.2h.1M75.3 130.2l.1 .1M75.3 130.2l.3 .3M75.4 130.3l.2 .1"/>
<path d="M75.4 133.4h.1M75.4 130.2v.1M75.4 133.3a.99 .99 0 0 0 1.2 1.3l-.5-.1-.5-.3M75.5 134.3h.1M75.5 133.3a1.02 1.02 0 0 0 1.2 1.2l.9-.2M75.5 130.4l.1 .1M75.6 132.6l-.2 .8M75.6 137l.1 .2M75.6 134.2l-.1 .1M75.6 130.5h.1M75.6 130.4v.1M75.6 130.4l-.4 3h.2"/>
<path d="M75.6 130.4h.1M75.6 131.4l3.1 1.3M75.6 131.4h.1M75.6 131.6l.7 .4M75.6 131.6l2.7 1.2M75.6 130.6l-.4 2.8v.5l.3 .4M75.6 130.5v.1M75.6 130.6h.1M75.6 131.4v.2M75.7 132.2h.1M75.7 132.2l.1 .2-.4 .3-.2 .5M75.7 132.2l.1 .1"/>
<path d="M75.7 137.2h.1M75.8 132.3l-.1 .1M75.8 132.1l-.1 .1M75.8 137.2l1.3 1.3M75.8 137.2h-.1M75.8 137.2l1.3 1.2M76.6 132.4h.1M76.6 132.1h-.8M76.6 132.4a.98 .98 0 0 0-1.3 .9M76.6 132.1h.1M76.6 132.3l.1 .1M76.6 132.3a1.05 1.05 0 0 0-1.4 .9"/>
<path d="M76.7 134.5h.1M76.7 132.4a51.2 51.2 0 0 0 22.1 5.9l7.5 .3M76.7 132.1l-.6-.1-.4 .2M76.7 132.1h.1M76.7 132.1l2.3 1.1M76.7 132.4a51.8 51.8 0 0 0 22.1 5.9l7.5 .3M76.7 132.4v-.3l2.7 1.2M76.7 132.4h.1M76.9 138.5h.2M77 137.8l1 .7M77.1 138.5l.5 .3M77.1 138.5h.1"/>
<path d="M77.1 137.8h-.1M77.1 137.7l.9 .7M77.6 134.2v.1M77.6 138.8h.1M77.6 138.8l1.7 .8M77.7 138.8h.1M77.7 138.8l1.7 .8M77.7 138.8l1.1 .5 .1-.2M77.7 138.6l1.2 .6M77.7 138.6v.2M78 138.5h.1M78 138.5a13.1 13.1 0 0 0 7.6 2.1l11.2 .2"/>
<path d="M78 138.5v-.1a12.3 12.3 0 0 0 7.1 2.1l11.7 .3M78.3 132.8h.1M78.3 132.8l.3 .1M78.6 132.9v.1M78.7 132.7h.1M78.7 132.7l.3 .4M78.7 133.1h.3M78.7 132.7l-.1 .2M78.8 139.3l.3 .2M78.9 139.1h.1M78.9 139.1l.4 .3M79 133.2h.1"/>
<path d="M79 133.2l.4 .1M79 133.1h.1M79 133.1v.1M79 139.4h.1M79 139.4l.4 .2M79 139.4l.1 .1M79.1 139.4v.1M79.1 139.5l.3 .1M79.1 139.5h.1M79.2 139.5l.2 .1M79.3 139.4h.2a18.9 18.9 0 0 0 9.2 2.1M79.3 139.4v.1"/>
<path d="M79.3 139.3v.1M79.3 139.5h.1M79.3 139.5l.1 .1M79.3 139.7l1.4 .5M79.4 139.6h.1M79.4 133.3h.1M79.4 139.6l.9 .4M79.5 133.2l-.1 .1M79.7 133.2l-.3 .1M79.7 133.2h.1M79.7 139.5l.1 .1M79.7 133.1h.1"/>
<path d="M79.7 133.1l-.3 .2M79.8 133.1h.1M79.8 133.1a86.9 86.9 0 0 0 26.5 5.5M79.8 139.6h-.4M79.8 133.1l-.1 .1M79.8 139.6h.1M80.2 139.7a19.4 19.4 0 0 0 9.3 1.7h16.6M80.3 140h.1M80.3 139.8v.2M80.3 140l.4 .1M80.6 131.6a5.1 5.1 0 0 1-3.9 2.9M80.6 131.6a4.5 4.5 0 0 1-3 2.7"/>
<path d="M80.7 140v.1M80.9 130.5l-.4 1.1M81 130.5h.1M81 130.5l-.4 1.1M81.2 140l1.6 .5a22.5 22.5 0 0 0 8.3 .8M81.4 123.8v.2M81.5 124h.1M81.5 124v1.1M81.5 121.1h.1M81.6 120.9h.1M81.6 120.9l-.1 .2M81.6 120.9v.1"/>
<path d="M81.6 123l.1 1.9-.1 2.1M81.9 125.2l.3 1M81.9 120.9l-.5-1.9-.3 .1 .5 1.8M81.9 120.9h-.3M81.9 125.4l.2 .8M82 120.7h.1M82 120.7l-.1 .2M82.1 126.2h.1M82.1 126.2l-.2 .1M82.2 126.1l-.3-.9 .3 1M82.2 126.2h.1M82.2 126.1l-.1 .1"/>
<path d="M106.3 138.6h.1M106.4 138.6l.2 2.2M59.7 142h.1M59.7 141.9l.9 .1M60.6 142h.3M60.6 141.9l-.9 .1M60.6 142h.1M60.7 142h.2M60.7 140.8h.3M60.7 140.8h.1M60.7 140.8l-.1 .1M60.9 141.6h.1"/>
<path d="M60.9 141.6l.3 .4M60.9 141.6h.4l1.2 .3M60.9 142h.1M60.9 141.8v.2M60.9 142h.3M61 141.1v-.2h-.4v1.1M61 140.8l.1 .1M61 140.8h.1M61.1 141.9l-.1-.3h.3l1 .3M61.1 141.9h.1M61.1 142h.1M61.1 141.9h-.2"/>
<path d="M61.1 141.9v.1M61.2 142h.1M61.2 140.5l.2-2.8-.5 3.1M61.3 142h.1M61.3 142l-.2-.2 1.5 .2M61.4 141.7v.3M61.5 141.7l-.1 .3M61.5 142h.9M61.5 141.8v.2h-.2M62.3 141.9h.2M62.5 142h.1M62.5 141.9h.1"/>
<path d="M62.6 142h7.9M62.6 142h.1M62.6 141.9v.1M70.5 142h.1M70.5 142h10.8M70.5 142h10.7M73.4 140.3v.8M73.4 141.1h.1M73.4 141.1l.2 .4 .4 .1M73.4 140.2v.1M74 141.7h4.1M80.4 140h.1"/>
<path d="M80.7 140.2l.3 .3 .2 .4M80.7 140.1v.1M80.7 140.1l.4 .4 .1 .4M81 140.1l.2 .8M81.2 140.9v1.1M81.2 140.9h.1M81.2 140.9l.1 1.1M81.2 140.8v.1M81.3 141.9v.1M81.8 140.7h.1M81.8 140.4v.3M81.8 140.7h.8"/>
<path d="M81.8 140.7l.1 .1M81.9 140.8h1h-1M81.9 140.8h.1M81.9 140.8h1M82.7 140.3a22.2 22.2 0 0 0 7.4 .8h8.2M83.1 140.3l1 .4M84.2 140.6h.1M84.3 140.7l2 .3 1.9 .1M87 141.4h.1M87 141.4v.1M87 141.5h.1M87 141.5l1.9 .1v.3h-1.9z"/>
<path d="M87.1 141.9l.1 .1M87.2 142h.1M87.3 141.4l.7 .1M88 141.5h.1M88 141.5h.6M88.7 141.5h5.6M88.7 141.4v.1M89 141.5l-.1 .1 5.4-.1M89 141.5h.1M89.6 142h.1M89.7 142h-.1M89.8 141.6h.1"/>
<path d="M89.8 141.6l-.2 .4M89.8 141.6v.3h-.9l-.1 .1M89.8 141.9l-.1 .1h-2.5M89.9 141.5l-.1 .1M89.9 141.5h.1M91.1 141.3h.1M91.1 141.3h15v.1M94.3 141.5h5.9M96.6 140.8h.3M96.7 140.8h2M96.7 140.8h.1M96.8 140.8h9.8"/>
<path d="M96.8 140.7l9.8 .1M96.9 140.8h.1M96.9 140.8h9.6M96.9 140.8h1.8M98.3 141.1h.1M98.3 141.1h2.4M98.5 141.7h.1M98.5 141.6l-.1-.1h1.2l.1 .5M98.5 141.9h2.6M98.5 141.6h.1M98.5 141.6v.3M98.5 141.6h2.7"/>
<path d="M98.6 141.7h.1M98.6 141.5v.2M98.6 141.5h.1M98.6 141.9l.1 .1M98.6 141.7h2.2M98.6 141.7l.2 .3h.9M98.7 140.8v.3M98.8 142h.9M99.2 141.1v-.3h.5v.3M99.7 142h.1M99.7 142h1.3M100.1 141.5h1.2l-.1 .1"/>
<path d="M100.2 141.5h2.4M100.2 141.5h.1M100.7 141.1h.1M100.7 141.1h.2M100.8 141.7h.1M100.8 141.7h.4M100.9 141.1h.1M100.9 141.1h5v.2M100.9 142h.1M101 140.8h5.5M101 140.8h5.6M101 140.8v.3"/>
<path d="M101 142h.1M101.1 141.9l-.1 .1M101.2 141.7h.1M101.2 141.6l-2.6 .1M101.2 141.6h.1M101.2 141.7l-.1 .2M102.6 141.5h1.2M102.6 141.5h.1M103.8 141.7l-2.7 .1M103.8 141.5h.1M103.8 141.5l-.1 .3h-2.5M106.1 141.4l-2.3 .1"/>
<path d="M106.5 140.8h.1"/>
</g>
<!-- layer: $DDT_AUDIT_GENERATED_(3B) -->
<g fill="none" stroke="#000" stroke-width=".21">
<path d="M77.4 140.4h.8v.8h-.8z"/>
<circle cx="74.3" cy="140.2" r=".1"/>
<circle cx="75.4" cy="140.2" r=".1"/>
<circle cx="76.6" cy="140.2" r=".1"/>
</g>
<!-- layer: Layer 1 -->
<g fill="none" stroke="#000" stroke-width=".21">
<path d="M73.9 140.4h.7v.8h-.7zM73.9 140.5h.7v.7h-.7zM74.2 140.9h.1M74.3 141.1h.1M74.3 141h.1M74.3 140.5l.1 .3M74.3 140.5h.1M74.3 140.5v.2M74.3 140.7h.1M74.3 140.7l.1 .1M74.3 140.8h.1M74.3 140.7l-.1 .1h.2"/>
<path d="M74.3 140.5l-.2 .4h.3M74.3 140.9h.1M74.4 140.9h.1M74.4 140.8v.1M75.1 140.5h.7v.7h-.7zM75.2 140.7h.1M75.3 140.7h.1M75.4 140.6h.1M75.4 141h.1M75.4 140.8h.1M75.4 140.7h.1M75.4 140.9h.1"/>
<path d="M75.5 140.6h.1M75.6 140.6h.1M75.7 140.7h.1M76.2 140.4h.8v.8h-.8zM76.2 140.5h.7v.7h-.7zM76.8 141h.1"/>
<circle cx="75.4" cy="140.8" r=".49"/>
<circle cx="76.6" cy="140.8" r=".25"/>
</g>
<!-- layer: 6 -->
<path d="M127.6 35.1h-69.3v133.3h133.5v-71" fill="none" stroke="#000" stroke-width=".25"/>
<text font-size="7.9" x="61.6" y="31.8">DST-670 (개폐)</text>
<text font-size="4" x="56.8" y="192.2">※주의: 비데 개폐높이 포함, 설치부위 도기허용차는 ±5%이므로 반드시 실측 확인 후 시공하십시오.</text>
<g font-size="3">
<text x="80.5" y="51.2">680</text>
<text x="113.4" y="72.5">400</text>
<text x="50.7" y="81">250</text>
<text x="80.5" y="97.8">720</text>
<text x="42.2" y="136.3">955</text>
<text x="48" y="149.4">575</text>
<text x="118.1" y="144.7">710</text>
<text x="110.3" y="156.2">380</text>
<text x="51.8" y="163.9">150</text>
<text x="66.9" y="175.9">285</text>
<text x="66.5" y="180.4">305</text>
<text x="79.8" y="184.5">700</text>
</g>
<g font-size="2.5">
<text x="152.2" y="23.4">KS L1551위생도기 기준에 따라</text>
<text x="152.3" y="26.5">실 제품 치수는 아래와 같은 도기 허용공차 내에서 변할 수 있습니다.</text>
<text x="152.4" y="29.6">① 40mm미만 : ±2mm</text>
<text x="182" y="29.6">(KS)</text>
<text x="152.4" y="32.7">② 40mm이상 : ±5%</text>
<text x="152.4" y="35.8">③ 최대 허용공차 : ±25mm</text>
<text x="182.2" y="32.7">(KS)</text>
<text x="183.2" y="35.8">(KS)</text>
<text x="152" y="38.9">※정확한 시공을 위해서 반드시 제품 사이즈를 실측하고 시공하여 주시기 바랍니다.</text>
<text x="152.3" y="44.9">예시) 길이 680mm는 655~705mm까지의 치수 허용차를 가집니다.</text>
<text x="86.6" y="123.3">DST-670</text>
<text x="86.8" y="126.9">TFC-670</text>
<text x="83.3" y="154.9">TFC-722N</text>
<text x="124" y="150.1">DL P4010</text>
<text x="88.2" y="173">TFC-202VN</text>
</g>
<g font-size="2.2">
<text x="87" y="179.2">VN 100 SDR33</text>
<text x="86.8" y="181.9">(구 VG2 100 염비관)</text>
</g>
<g font-size="2">
<text x="51.5" y="95.9">(15A)</text>
<text x="51.5" y="93.5">R1/2</text>
</g>
</svg>
